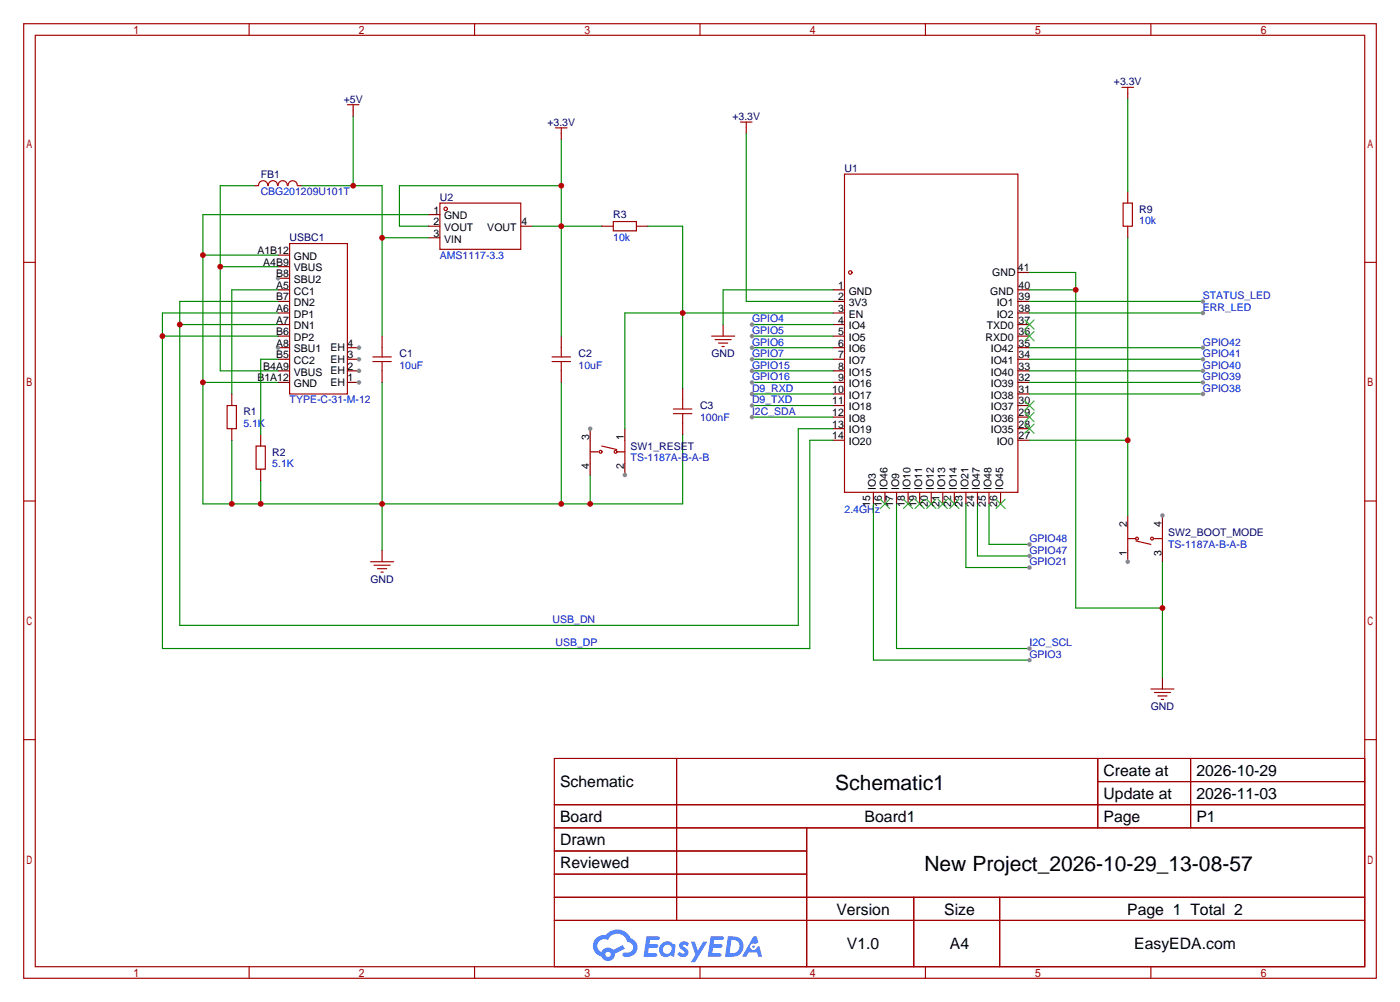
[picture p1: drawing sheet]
<svg xmlns="http://www.w3.org/2000/svg" width="308mm" height="220mm" viewBox="0 0 308 220" stroke-linecap="round" stroke-linejoin="round" font-family="sans-serif">
<g fill="none" stroke="#a10000" stroke-width=".25">
<path d="M5.2 5.2h297.2v209.6h-297.2zM7.7 7.7h292.1v204.5h-292.1zM54.7 5.2v2.5M104.3 5.2v2.5M153.8 5.2v2.5M203.3 5.2v2.5M252.9 5.2v2.5M5.2 57.6h2.5M299.8 57.6h2.6M5.2 110h2.5M299.8 110h2.6M5.2 162.4h2.5"/>
<path d="M121.8 166.5h178v45.7h-178zM121.8 176.7h178M148.7 166.5v35.6M241.2 166.5v15.2M241.2 171.6h58.6M261.6 166.5v15.2M299.8 162.4h2.6M121.8 181.7h178M121.8 186.8h55.4M121.8 197h178M121.8 191.9h55.4M177.2 181.7v30.5"/>
<path d="M200.8 197v15.2M219.6 197v15.2M54.7 212.2v2.6M104.3 212.2v2.6M121.8 202.1h178M153.8 212.2v2.6M203.3 212.2v2.6M252.9 212.2v2.6"/>
</g>
<g fill="#5487ff">
<path d="M149.5 206.9a1.3 1.3 0 0 1 1.9 .3l-.4 .6a.54 .54 0 0 0-1-.2l.2 .2a1.28 1.28 0 0 1 .8 2 1.53 1.53 0 0 1-2.2-.3l.5-.6 .8 .5a.31 .31 0 0 0 .3-.3 .31 .31 0 0 0-.2-.4 1.12 1.12 0 0 1-.7-1.8z"/>
<path d="M151.8 206.7h.8l.7 2 1.2-2h.9l-2.7 4.5h-.9l1-1.6z"/>
<path d="M142 205.5h2.3a.46 .46 0 0 1 .5 .1 .46 .46 0 0 1 .1 .5l-.3 .2h-1.8l-.1 1h1.6a.4 .4 0 0 1 .3 .4 .4 .4 0 0 1-.4 .4h-1.6l-.2 1.2 1.4-.1a.46 .46 0 0 1 .5 .1 .46 .46 0 0 1 .1 .5l-.4 .2h-2.6z"/>
<path d="M156.1 205.5h2.3a.47 .47 0 0 1 .5 .1 .47 .47 0 0 1 .1 .5l-.3 .2h-1.8l-.1 1h1.6a.4 .4 0 0 1 .4 .4 .4 .4 0 0 1-.5 .4h-1.6l-.2 1.1h1.4a.46 .46 0 0 1 .5 .1 .46 .46 0 0 1 .1 .5l-.4 .2h-2.6z"/>
<path d="M165.5 205.6h.8l.3 1.3-.6 .3a.75 .75 0 0 0-1.1 .3 .75 .75 0 0 0 .5 1.1 .75 .75 0 0 0 .9-.7l.5-.3 .6 2.4h-.8l-.3-.9h-1.8l-.5 .9h-1z"/>
<path d="M159.9 205.6l-.6 4.4h1.4a2.27 2.27 0 0 0 2.7-2.3 2.27 2.27 0 0 0-2.7-2.1zM160.7 206.3a1.5 1.5 0 0 1 1.8 1.6 1.5 1.5 0 0 1-1.9 1.3h-.3z"/>
<path d="M145.4 207.2a1.6 1.6 0 0 0-.4 2.3 1.6 1.6 0 0 0 2.3 .2l.8 .3 .3-2.4-.1-.3-.5-.1a1.58 1.58 0 0 0-2.4 0zM146 207.7a.98 .98 0 0 1 1.6 .4 .98 .98 0 0 1-1.1 1.3 .94 .94 0 0 1-.9-.7 .94 .94 0 0 1 .4-1z"/>
<path d="M131 206a2.37 2.37 0 0 0 1.1 4 1.54 1.54 0 0 0 1.8 1 1.54 1.54 0 0 0 1.2-1.6l2.2-1.1-.5-.8-2.1 1a1.57 1.57 0 0 0-2.6 .5 1.5 1.5 0 0 1-.7-2.1 1.5 1.5 0 0 1 2.2-.5 2.23 2.23 0 0 1 2.3-1.4 2.23 2.23 0 0 1 2 1.8 1.16 1.16 0 0 1 1.2 1.1 1.16 1.16 0 0 1-1.1 1.2h-.7a.47 .47 0 0 0-.5 .4 .47 .47 0 0 0 .4 .5 2.17 2.17 0 0 0 2.5-.9 2.17 2.17 0 0 0-.4-2.7l-.7-.4a3.2 3.2 0 0 0-5.5-.7l-1.1 .1zM133 209.5a.6 .6 0 0 1 1.2 0 .6 .6 0 0 1-1.2 0z"/>
<circle cx="165.6" cy="207.8" r=".28"/>
</g>
<path d="M63.6 53.5h12.7v33h-12.7z" fill="none" stroke="#a10000" stroke-width=".25"/>
<path d="M61.1 56h2.5M61.1 58.5h2.5M61.1 61.1h2.5" fill="none" stroke="#870000" stroke-width=".25"/>
<circle cx="61.1" cy="61.1" r=".51" fill="#999"/>
<path d="M61.1 63.6h2.5M61.1 66.2h2.5M61.1 68.7h2.5M61.1 71.2h2.5M61.1 73.8h2.5M61.1 76.3h2.5" fill="none" stroke="#870000" stroke-width=".25"/>
<circle cx="61.1" cy="76.3" r=".51" fill="#999"/>
<path d="M61.1 78.9h2.5M76.3 76.3h2.6M61.1 81.4h2.5M61.1 83.9h2.5" fill="none" stroke="#870000" stroke-width=".25"/>
<circle cx="78.9" cy="76.3" r=".51" fill="#999"/>
<path d="M76.3 78.9h2.6" fill="none" stroke="#870000" stroke-width=".25"/>
<circle cx="78.9" cy="78.9" r=".51" fill="#999"/>
<path d="M76.3 81.4h2.6" fill="none" stroke="#870000" stroke-width=".25"/>
<circle cx="78.9" cy="81.4" r=".51" fill="#999"/>
<path d="M76.3 83.9h2.6" fill="none" stroke="#870000" stroke-width=".25"/>
<circle cx="78.9" cy="83.9" r=".51" fill="#999"/>
<g fill="none" stroke="#a10000" stroke-width=".25">
<path d="M96.6 44.6h17.8v10.1h-17.8z"/>
<circle cx="97.9" cy="45.8" r=".38"/>
</g>
<path d="M94.1 47.1h2.5M94.1 49.7h2.5M94.1 52.2h2.5M114.4 49.7h2.6" fill="none" stroke="#870000" stroke-width=".25"/>
<path d="M77.6 25.5v15.3M66.2 40.8h17.7v33M83.9 52.2h10.2" fill="none" stroke="#008700" stroke-width=".25"/>
<g fill="#c00">
<circle cx="77.6" cy="40.8" r=".63"/>
<circle cx="83.9" cy="52.2" r=".63"/>
</g>
<path d="M48.4 58.5h12.7M56 40.8h-7.6v40.6h12.7" fill="none" stroke="#008700" stroke-width=".25"/>
<circle cx="48.4" cy="58.5" r=".63" fill="#c00"/>
<path d="M44.6 56h16.5M94.1 47.1h-49.5v63.5h105.4v-15.2M44.6 83.9h16.5M50.9 96.6v14M83.9 83.9v36.9M123.3 83.9v26.7M57.3 105.5v5.1M129.7 104.3v6.3" fill="none" stroke="#008700" stroke-width=".25"/>
<g fill="#c00">
<circle cx="44.6" cy="83.9" r=".63"/>
<circle cx="44.6" cy="56" r=".63"/>
<circle cx="50.9" cy="110.6" r=".63"/>
<circle cx="57.3" cy="110.6" r=".63"/>
<circle cx="83.9" cy="110.6" r=".63"/>
<circle cx="123.3" cy="110.6" r=".63"/>
<circle cx="129.7" cy="110.6" r=".63"/>
</g>
<path d="M123.3 30.6v43.2M117 49.7h15.2M123.3 40.8h-35.5v8.9h6.3M61.1 63.6h-10.2v22.9M61.1 78.9h-3.8v16.5" fill="none" stroke="#008700" stroke-width=".25"/>
<g fill="none" stroke="#a10000" stroke-width=".25">
<path d="M56.8 40.8a1.01 1.01 0 0 1 1-1.1 1.01 1.01 0 0 1 1 1.1M59 40.8a1.01 1.01 0 0 1 1-1.1 1.01 1.01 0 0 1 1 1.1M61.1 40.8a1.01 1.01 0 0 1 1-1.1 1.01 1.01 0 0 1 1 1.1M63.3 40.8a1.01 1.01 0 0 1 1-1.1 1.01 1.01 0 0 1 1 1.1M81.9 78.4h4.1M81.9 79.4h4.1M83.9 76.3v2.1M83.9 79.4v2M121.3 78.4h4M121.3 79.4h4M123.3 76.3v2.1M123.3 79.4v2"/>
<path d="M49.9 89h2v5.1h-2zM56.3 97.9h2v5.1h-2z"/>
</g>
<path d="M56 40.8h.8M65.4 40.8h.8M83.9 73.8v2.5M123.3 73.8v2.5M50.9 86.5v2.5M50.9 94.1v2.5M57.3 95.4v2.5M83.9 81.4v2.5M123.3 81.4v2.5M57.3 103v2.5" fill="none" stroke="#870000" stroke-width=".25"/>
<g fill="#c00">
<circle cx="123.3" cy="49.7" r=".63"/>
<circle cx="123.3" cy="40.8" r=".63"/>
</g>
<g fill="none" stroke="#a10000" stroke-width=".25">
<path d="M185.5 38.2h38.1v69.9h-38.1zM134.7 48.6h5.1v2.1h-5.1zM246.8 44.6h2v5.1h-2zM129.7 96.6v5.1M129.7 99.2h1.7M132.2 97.9l3.3 .8M135.5 99.2h1.8M137.3 96.6v5.1M148 89.8h4M148 90.8h4M150 87.8v2M150 90.8v2"/>
<circle cx="186.8" cy="59.8" r=".38"/>
<circle cx="132" cy="99.2" r=".32"/>
<circle cx="135.3" cy="99.2" r=".32"/>
</g>
<g fill="none" stroke="#870000" stroke-width=".25">
<path d="M132.2 49.7h2.5M139.8 49.7h2.6M223.6 59.8h2.6M247.8 42v2.6M247.8 49.7v2.5M183 63.6h2.5M183 66.2h2.5M183 68.7h2.5M183 71.2h2.5M183 73.8h2.5M183 76.3h2.5M183 78.9h2.5"/>
<path d="M223.6 63.6h2.6M223.6 66.2h2.6M223.6 68.7h2.6M223.6 71.2h2.6M223.6 73.8h2.6M223.6 76.3h2.6M223.6 78.9h2.6M150 85.2v2.6M150 92.8v2.6M183 81.4h2.5M183 83.9h2.5M183 86.5h2.5"/>
<path d="M183 89h2.5M183 91.6h2.5M183 94.1h2.5M183 96.6h2.5M223.6 81.4h2.6M223.6 83.9h2.6M223.6 86.5h2.6M223.6 89h2.6M223.6 91.6h2.6M223.6 94.1h2.6M223.6 96.6h2.6M137.3 101.7v2.6"/>
<path d="M191.9 108.1v2.5M194.4 108.1v2.5M197 108.1v2.5M199.5 108.1v2.5M202.1 108.1v2.5M204.6 108.1v2.5M207.1 108.1v2.5M209.7 108.1v2.5M212.2 108.1v2.5M214.8 108.1v2.5M217.3 108.1v2.5M219.8 108.1v2.5"/>
</g>
<g fill="none" stroke="#3c3" stroke-width=".25">
<path d="M225.2 72.8l2 2M225.2 70.2l2 2.1M227.2 72.8l-2 2M227.2 70.2l-2 2.1M225.2 93.1l2 2M225.2 90.6l2 2M225.2 88l2 2M227.2 88l-2 2M227.2 90.6l-2 2M227.2 93.1l-2 2M193.4 109.6l2.1 2M195.5 109.6l-2.1 2"/>
<path d="M198.5 109.6l2 2M200.5 109.6l-2 2M201 109.6l2.1 2M203.1 109.6l-2.1 2M203.6 109.6l2 2M205.6 109.6l-2 2M206.1 109.6l2.1 2M208.2 109.6l-2.1 2M208.7 109.6l2 2M210.7 109.6l-2 2M218.8 109.6l2.1 2M220.9 109.6l-2.1 2"/>
</g>
<circle cx="137.3" cy="104.3" r=".51" fill="#999"/>
<path d="M129.7 94.1v2.5M137.3 94.1v2.5M129.7 101.7v2.6" fill="none" stroke="#870000" stroke-width=".25"/>
<circle cx="129.7" cy="94.1" r=".51" fill="#999"/>
<g fill="none" stroke="#a10000" stroke-width=".25">
<path d="M247.8 115.7v5.1M247.8 118.2h1.8M249.6 118.7l3.3 .8M253.6 118.2h1.8M255.4 115.7v5.1"/>
<circle cx="249.8" cy="118.2" r=".32"/>
<circle cx="253.1" cy="118.2" r=".32"/>
</g>
<path d="M247.8 113.2v2.5M247.8 120.8v2.5" fill="none" stroke="#870000" stroke-width=".25"/>
<circle cx="247.8" cy="123.3" r=".51" fill="#999"/>
<path d="M255.4 113.2v2.5" fill="none" stroke="#870000" stroke-width=".25"/>
<circle cx="255.4" cy="113.2" r=".51" fill="#999"/>
<path d="M255.4 120.8v2.5" fill="none" stroke="#870000" stroke-width=".25"/>
<path d="M142.4 49.7h7.6v35.5M183 68.7h-45.7v25.4" fill="none" stroke="#008700" stroke-width=".25"/>
<circle cx="150" cy="68.7" r=".63" fill="#c00"/>
<path d="M247.8 52.2v61M226.2 96.6h21.6" fill="none" stroke="#008700" stroke-width=".25"/>
<circle cx="247.8" cy="96.6" r=".63" fill="#c00"/>
<path d="M123.3 29.3v1.3M164 28.1v1.2M247.8 20.4v1.3M158.9 71.2v2.6M83.9 120.8v2.5M255.4 148.7v2.6" fill="none" stroke="#870000" stroke-width=".25"/>
<g fill="none" stroke="#a10000" stroke-width=".25">
<path d="M246.5 19.2h2.5M247.8 19.2v1.2M122 28.1h2.6M123.3 28.1v1.2M162.7 26.8h2.5M164 26.8v1.3M156.3 73.8h5.1M157.1 74.5h3.6M157.9 75.3h2M158.6 76.1h.5M81.4 123.3h5.1M82.2 124.1h3.5"/>
<path d="M82.9 124.8h2.1M83.7 125.6h.5M252.9 151.3h5M253.6 152h3.6M254.4 152.8h2M255.1 153.5h.6"/>
</g>
<path d="M247.8 21.7v20.3M226.2 59.8h10.1v73.7h19.1M226.2 63.6h10.1M255.4 123.3v25.4" fill="none" stroke="#008700" stroke-width=".25"/>
<g fill="#c00">
<circle cx="255.4" cy="133.5" r=".63"/>
<circle cx="236.3" cy="63.6" r=".63"/>
</g>
<path d="M164 29.3v36.9h19M39.5 71.2h21.6M61.1 66.2h-21.6v71.1h135.9v-43.2h7.6M183 63.6h-24.1v7.6" fill="none" stroke="#008700" stroke-width=".25"/>
<circle cx="39.5" cy="71.2" r=".63" fill="#c00"/>
<path d="M35.7 73.8h25.4M61.1 68.7h-25.4v73.7h142.2v-45.8h5.1" fill="none" stroke="#008700" stroke-width=".25"/>
<circle cx="35.7" cy="73.8" r=".63" fill="#c00"/>
<path d="M77.6 24.3v1.2" fill="none" stroke="#870000" stroke-width=".25"/>
<path d="M76.3 23h2.6M77.6 23v1.3" fill="none" stroke="#a10000" stroke-width=".25"/>
<path d="M165.2 86.5h17.8" fill="none" stroke="#008700" stroke-width=".25"/>
<circle cx="165.2" cy="86.5" r=".51" fill="#999"/>
<path d="M165.2 89h17.8" fill="none" stroke="#008700" stroke-width=".25"/>
<circle cx="165.2" cy="89" r=".51" fill="#999"/>
<path d="M165.2 91.6h17.8" fill="none" stroke="#008700" stroke-width=".25"/>
<circle cx="165.2" cy="91.6" r=".51" fill="#999"/>
<path d="M197 110.6v31.8h29.2" fill="none" stroke="#008700" stroke-width=".25"/>
<circle cx="226.2" cy="142.4" r=".51" fill="#999"/>
<path d="M191.9 110.6v34.3h34.3" fill="none" stroke="#008700" stroke-width=".25"/>
<circle cx="226.2" cy="144.9" r=".51" fill="#999"/>
<path d="M165.2 71.2h17.8" fill="none" stroke="#008700" stroke-width=".25"/>
<circle cx="165.2" cy="71.2" r=".51" fill="#999"/>
<path d="M165.2 73.8h17.8" fill="none" stroke="#008700" stroke-width=".25"/>
<circle cx="165.2" cy="73.8" r=".51" fill="#999"/>
<path d="M165.2 76.3h17.8" fill="none" stroke="#008700" stroke-width=".25"/>
<circle cx="165.2" cy="76.3" r=".51" fill="#999"/>
<path d="M165.2 78.9h17.8" fill="none" stroke="#008700" stroke-width=".25"/>
<circle cx="165.2" cy="78.9" r=".51" fill="#999"/>
<path d="M165.2 81.4h17.8" fill="none" stroke="#008700" stroke-width=".25"/>
<circle cx="165.2" cy="81.4" r=".51" fill="#999"/>
<path d="M165.2 83.9h17.8" fill="none" stroke="#008700" stroke-width=".25"/>
<circle cx="165.2" cy="83.9" r=".51" fill="#999"/>
<path d="M212.2 110.6v14h14" fill="none" stroke="#008700" stroke-width=".25"/>
<circle cx="226.2" cy="124.6" r=".51" fill="#999"/>
<path d="M214.8 110.6v11.4h11.4" fill="none" stroke="#008700" stroke-width=".25"/>
<circle cx="226.2" cy="122" r=".51" fill="#999"/>
<path d="M217.3 110.6v8.9h8.9" fill="none" stroke="#008700" stroke-width=".25"/>
<circle cx="226.2" cy="119.5" r=".51" fill="#999"/>
<path d="M226.2 66.2h38.1" fill="none" stroke="#008700" stroke-width=".25"/>
<circle cx="264.3" cy="66.2" r=".51" fill="#999"/>
<path d="M226.2 68.7h38.1" fill="none" stroke="#008700" stroke-width=".25"/>
<circle cx="264.3" cy="68.7" r=".51" fill="#999"/>
<path d="M226.2 86.5h38.1" fill="none" stroke="#008700" stroke-width=".25"/>
<circle cx="264.3" cy="86.5" r=".51" fill="#999"/>
<path d="M226.2 83.9h38.1" fill="none" stroke="#008700" stroke-width=".25"/>
<circle cx="264.3" cy="83.9" r=".51" fill="#999"/>
<path d="M226.2 81.4h38.1" fill="none" stroke="#008700" stroke-width=".25"/>
<circle cx="264.3" cy="81.4" r=".51" fill="#999"/>
<path d="M226.2 78.9h38.1" fill="none" stroke="#008700" stroke-width=".25"/>
<circle cx="264.3" cy="78.9" r=".51" fill="#999"/>
<path d="M226.2 76.3h38.1" fill="none" stroke="#008700" stroke-width=".25"/>
<circle cx="264.3" cy="76.3" r=".51" fill="#999"/>
<g font-size="4.6">
<text x="183.5" y="173.4">Schematic1</text>
<text x="203.1" y="191.2">New Project_2026-10-29_13-08-57</text>
</g>
<g font-size="3.5">
<text x="123.1" y="172.8">Schematic</text>
<text x="242.5" y="170.3">Create at</text>
<text x="262.9" y="170.3">2026-10-29</text>
<text x="242.5" y="175.4">Update at</text>
<text x="262.9" y="175.4">2026-11-03</text>
<text x="123.1" y="180.5">Board</text>
<text x="123.1" y="185.5">Drawn</text>
<text x="190" y="180.5">Board1</text>
<text x="242.5" y="180.5">Page</text>
<text x="262.9" y="180.5">P1</text>
<text x="123.1" y="190.6">Reviewed</text>
<text x="183.8" y="200.8">Version</text>
<text x="207.5" y="200.8">Size</text>
<text x="247.7" y="200.8">Page 1 Total 2</text>
<text x="186.1" y="208.4">V1.0</text>
<text x="208.7" y="208.4">A4</text>
<text x="249.2" y="208.4">EasyEDA.com</text>
</g>
<g font-size="2.3" fill="#000080">
<text x="75.5" y="22.5">+5V</text>
<text x="244.7" y="18.7">+3.3V</text>
<text x="120.3" y="27.6">+3.3V</text>
<text x="160.9" y="26.3">+3.3V</text>
<text x="57.3" y="39">FB1</text>
<text x="185.5" y="37.8">U1</text>
<text x="96.6" y="44.1">U2</text>
<text x="134.7" y="47.9">R3</text>
<text x="250.3" y="46.7">R9</text>
<text x="63.6" y="53">USBC1</text>
<text x="87.8" y="78.4">C1</text>
<text x="127.1" y="78.4">C2</text>
<text x="156.3" y="78.4">GND</text>
<text x="153.8" y="89.8">C3</text>
<text x="53.5" y="91.1">R1</text>
<text x="59.8" y="100">R2</text>
<text x="138.6" y="98.7">SW1_RESET</text>
<text x="256.7" y="117.8">SW2_BOOT_MODE</text>
<text x="81.4" y="127.9">GND</text>
<text x="252.8" y="155.9">GND</text>
</g>
<g font-size="2.3" fill="#00f">
<text x="57.3" y="42.8">CBG201209U101T</text>
<text x="134.7" y="53">10k</text>
<text x="250.3" y="49.2">10k</text>
<text x="96.6" y="56.8">AMS1117-3.3</text>
<text x="264.3" y="65.7">STATUS_LED</text>
<text x="165.2" y="70.8">GPIO4</text>
<text x="264.3" y="68.2">ERR_LED</text>
<text x="165.2" y="73.3">GPIO5</text>
<text x="165.2" y="75.9">GPIO6</text>
<text x="264.3" y="75.9">GPIO42</text>
<text x="87.8" y="80.9">10uF</text>
<text x="127.1" y="80.9">10uF</text>
<text x="165.2" y="78.4">GPIO7</text>
<text x="165.2" y="80.9">GPIO15</text>
<text x="165.2" y="83.5">GPIO16</text>
<text x="264.3" y="83.5">GPIO39</text>
<text x="264.3" y="80.9">GPIO40</text>
<text x="264.3" y="78.4">GPIO41</text>
<text x="63.6" y="88.6">TYPE-C-31-M-12</text>
<text x="165.2" y="86">D9_RXD</text>
<text x="165.2" y="88.6">D9_TXD</text>
<text x="264.3" y="86">GPIO38</text>
<text x="53.5" y="93.6">5.1K</text>
<text x="153.8" y="92.4">100nF</text>
<text x="165.2" y="91.1">I2C_SDA</text>
<text x="138.6" y="101.3">TS-1187A-B-A-B</text>
<text x="59.8" y="102.5">5.1K</text>
<text x="185.5" y="112.7">2.4GHz</text>
<text x="226.2" y="119">GPIO48</text>
<text x="226.2" y="124.1">GPIO21</text>
<text x="226.2" y="121.6">GPIO47</text>
<text x="256.7" y="120.3">TS-1187A-B-A-B</text>
<text x="121.4" y="136.8">USB_DN</text>
<text x="122" y="141.9">USB_DP</text>
<text x="226.2" y="141.9">I2C_SCL</text>
<text x="226.2" y="144.4">GPIO3</text>
</g>
<g font-size="2.3">
<text x="95.2" y="46.9">1</text>
<text x="95.2" y="49.4">2</text>
<text x="95.2" y="52">3</text>
<text x="97.6" y="48.2">GND</text>
<text x="97.6" y="50.7">VOUT</text>
<text x="97.6" y="53.2">VIN</text>
<text x="107.1" y="50.7">VOUT</text>
<text x="114.6" y="49.4">4</text>
<text x="56.6" y="55.8">A1B12</text>
<text x="57.9" y="58.3">A4B9</text>
<text x="64.6" y="57">GND</text>
<text x="64.6" y="59.6">VBUS</text>
<text x="223.6" y="59.6">41</text>
<text x="60.7" y="60.9">B8</text>
<text x="60.7" y="63.4">A5</text>
<text x="60.7" y="65.9">B7</text>
<text x="64.6" y="62.1">SBU2</text>
<text x="64.6" y="64.7">CC1</text>
<text x="184.1" y="63.4">1</text>
<text x="184.1" y="65.9">2</text>
<text x="186.5" y="64.7">GND</text>
<text x="217.6" y="64.7">GND</text>
<text x="218" y="60.6">GND</text>
<text x="223.8" y="65.9">39</text>
<text x="223.8" y="63.4">40</text>
<text x="60.7" y="68.5">A6</text>
<text x="60.7" y="71">A7</text>
<text x="64.6" y="67.2">DN2</text>
<text x="64.6" y="69.7">DP1</text>
<text x="184.1" y="68.5">3</text>
<text x="184.1" y="71">4</text>
<text x="186.5" y="67.2">3V3</text>
<text x="186.5" y="69.7">EN</text>
<text x="219" y="69.7">IO2</text>
<text x="219" y="67.2">IO1</text>
<text x="223.8" y="71">37</text>
<text x="223.8" y="68.5">38</text>
<text x="60.7" y="73.6">B6</text>
<text x="60.7" y="76.1">A8</text>
<text x="64.6" y="72.3">DN1</text>
<text x="64.6" y="74.8">DP2</text>
<text x="64.6" y="77.4">SBU1</text>
<text x="72.6" y="77.1">EH</text>
<text x="76.3" y="76.1">4</text>
<text x="184.1" y="73.6">5</text>
<text x="184.1" y="76.1">6</text>
<text x="186.5" y="72.3">IO4</text>
<text x="186.5" y="74.8">IO5</text>
<text x="186.5" y="77.4">IO6</text>
<text x="216.5" y="74.8">RXD0</text>
<text x="216.8" y="72.3">TXD0</text>
<text x="217.7" y="77.4">IO42</text>
<text x="223.8" y="76.1">35</text>
<text x="223.8" y="73.6">36</text>
<text x="56.6" y="83.7">B1A12</text>
<text x="57.9" y="81.2">B4A9</text>
<text x="60.7" y="78.6">B5</text>
<text x="64.6" y="79.9">CC2</text>
<text x="64.6" y="82.4">VBUS</text>
<text x="72.6" y="79.7">EH</text>
<text x="72.6" y="82.2">EH</text>
<text x="76.3" y="78.6">3</text>
<text x="76.3" y="81.2">2</text>
<text x="76.3" y="83.7">1</text>
<text x="184.1" y="78.6">7</text>
<text x="184.1" y="81.2">8</text>
<text x="184.1" y="83.7">9</text>
<text x="186.5" y="79.9">IO7</text>
<text x="186.5" y="82.4">IO15</text>
<text x="217.7" y="82.4">IO40</text>
<text x="217.7" y="79.9">IO41</text>
<text x="223.8" y="83.7">32</text>
<text x="223.8" y="81.2">33</text>
<text x="223.8" y="78.6">34</text>
<text x="64.6" y="85">GND</text>
<text x="72.6" y="84.7">EH</text>
<text x="182.9" y="86.3">10</text>
<text x="182.9" y="88.8">11</text>
<text x="186.5" y="85">IO16</text>
<text x="186.5" y="87.5">IO17</text>
<text x="217.7" y="87.5">IO38</text>
<text x="217.7" y="85">IO39</text>
<text x="223.8" y="88.8">30</text>
<text x="223.8" y="86.3">31</text>
<text x="182.9" y="91.3">12</text>
<text x="182.9" y="93.9">13</text>
<text x="186.5" y="90.1">IO18</text>
<text x="186.5" y="92.6">IO8</text>
<text x="186.5" y="95.1">IO19</text>
<text x="217.7" y="95.1">IO35</text>
<text x="217.7" y="92.6">IO36</text>
<text x="217.7" y="90.1">IO37</text>
<text x="223.8" y="93.9">28</text>
<text x="223.8" y="91.3">29</text>
<text x="129.4" y="96.6" transform="rotate(-90 129.4 96.6)">3</text>
<text x="137.1" y="96.6" transform="rotate(-90 137.1 96.6)">1</text>
<text x="182.9" y="96.4">14</text>
<text x="186.5" y="97.7">IO20</text>
<text x="219" y="97.7">IO0</text>
<text x="223.8" y="96.4">27</text>
<text x="129.4" y="103" transform="rotate(-90 129.4 103)">4</text>
<text x="137.1" y="103" transform="rotate(-90 137.1 103)">2</text>
<text x="192.5" y="107.6" transform="rotate(-90 192.5 107.6)">IO3</text>
<text x="195" y="107.6" transform="rotate(-90 195 107.6)">IO46</text>
<text x="197.5" y="107.6" transform="rotate(-90 197.5 107.6)">IO9</text>
<text x="200.1" y="107.6" transform="rotate(-90 200.1 107.6)">IO10</text>
<text x="202.6" y="107.6" transform="rotate(-90 202.6 107.6)">IO11</text>
<text x="205.2" y="107.6" transform="rotate(-90 205.2 107.6)">IO12</text>
<text x="207.7" y="107.6" transform="rotate(-90 207.7 107.6)">IO13</text>
<text x="210.2" y="107.6" transform="rotate(-90 210.2 107.6)">IO14</text>
<text x="212.8" y="107.6" transform="rotate(-90 212.8 107.6)">IO21</text>
<text x="215.3" y="107.6" transform="rotate(-90 215.3 107.6)">IO47</text>
<text x="217.9" y="107.6" transform="rotate(-90 217.9 107.6)">IO48</text>
<text x="220.4" y="107.6" transform="rotate(-90 220.4 107.6)">IO45</text>
<text x="191.2" y="111.3" transform="rotate(-90 191.2 111.3)">15</text>
<text x="193.7" y="111.3" transform="rotate(-90 193.7 111.3)">16</text>
<text x="196.3" y="111.3" transform="rotate(-90 196.3 111.3)">17</text>
<text x="198.8" y="111.3" transform="rotate(-90 198.8 111.3)">18</text>
<text x="201.3" y="111.3" transform="rotate(-90 201.3 111.3)">19</text>
<text x="203.9" y="111.3" transform="rotate(-90 203.9 111.3)">20</text>
<text x="206.4" y="111.3" transform="rotate(-90 206.4 111.3)">21</text>
<text x="209" y="111.3" transform="rotate(-90 209 111.3)">22</text>
<text x="211.5" y="111.3" transform="rotate(-90 211.5 111.3)">23</text>
<text x="214" y="111.3" transform="rotate(-90 214 111.3)">24</text>
<text x="216.6" y="111.3" transform="rotate(-90 216.6 111.3)">25</text>
<text x="219.1" y="111.3" transform="rotate(-90 219.1 111.3)">26</text>
<text x="247.5" y="115.7" transform="rotate(-90 247.5 115.7)">2</text>
<text x="255.2" y="115.7" transform="rotate(-90 255.2 115.7)">4</text>
<text x="247.5" y="122.1" transform="rotate(-90 247.5 122.1)">1</text>
<text x="255.2" y="122.1" transform="rotate(-90 255.2 122.1)">3</text>
</g>
</svg>
